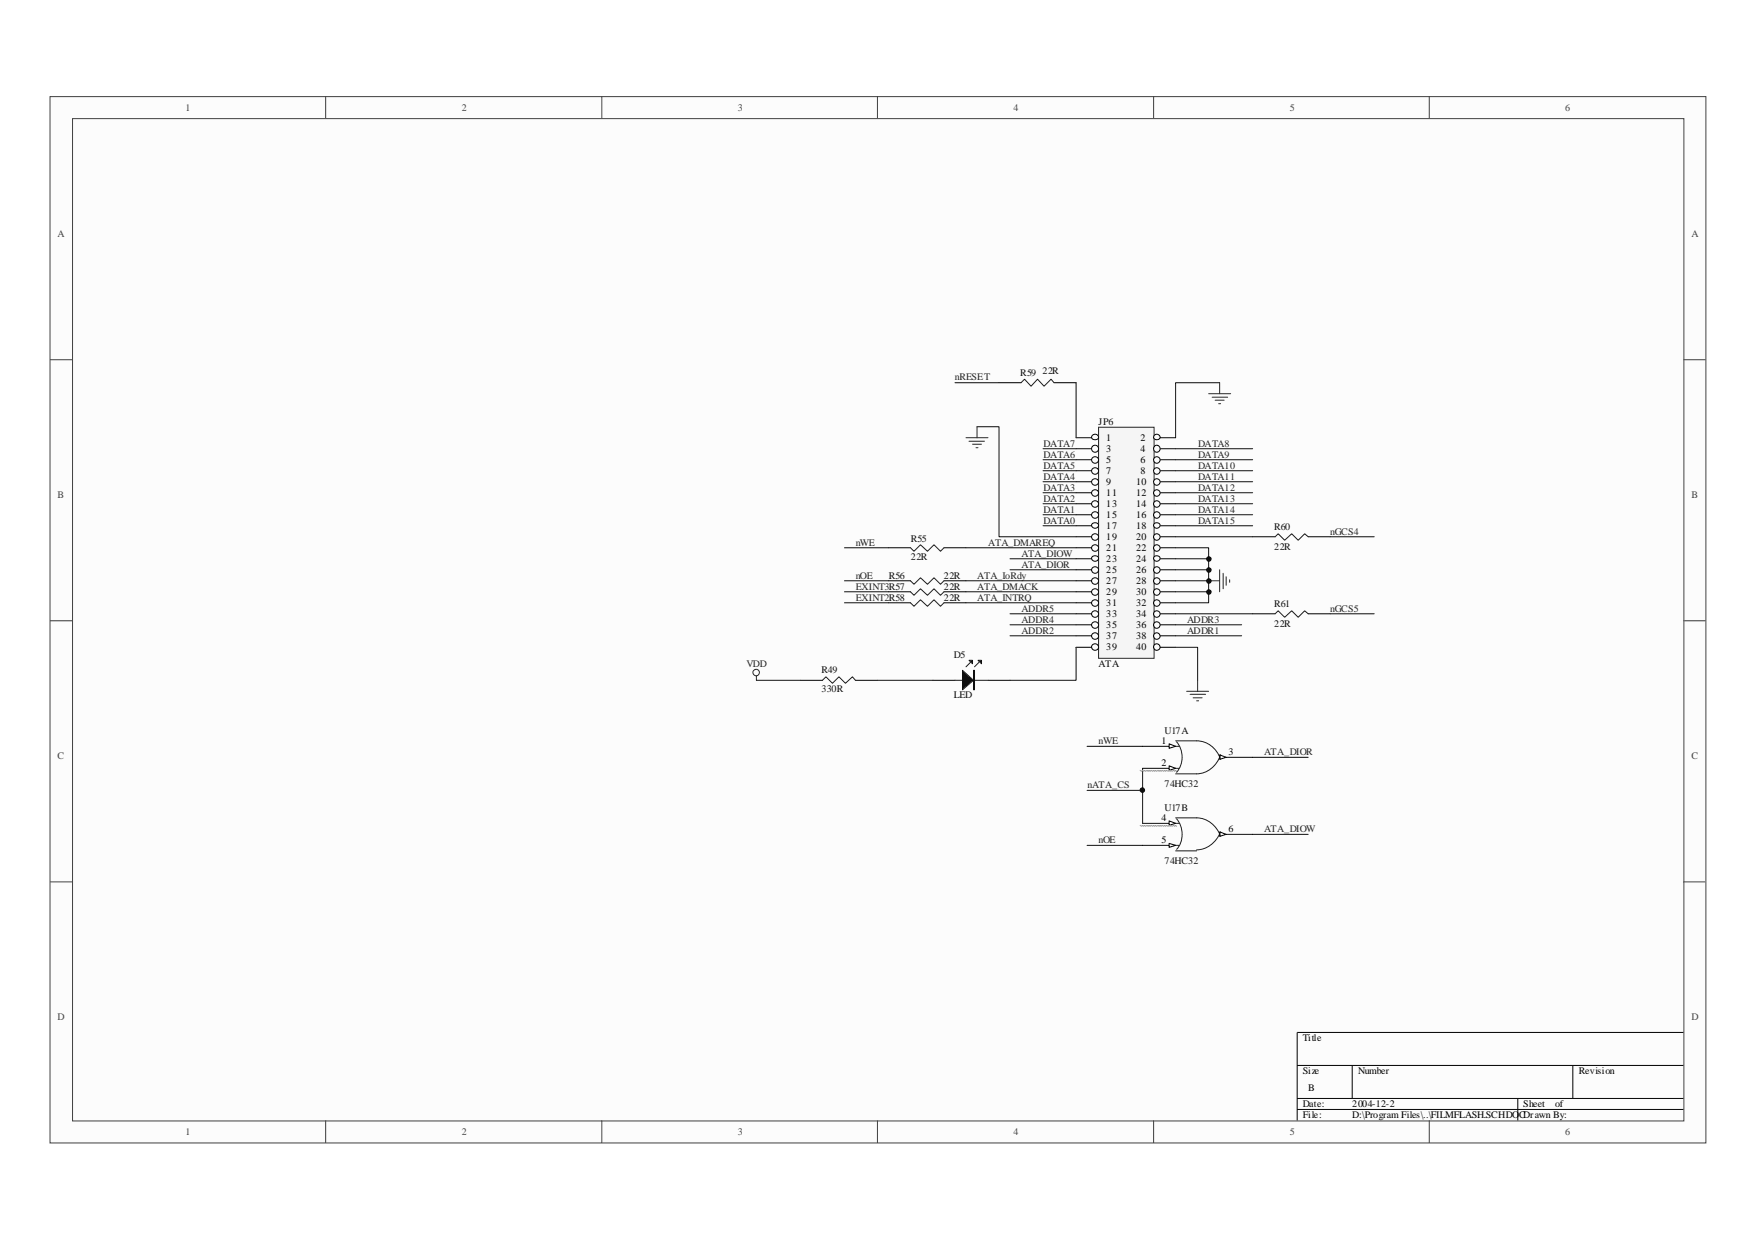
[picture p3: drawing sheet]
<svg xmlns="http://www.w3.org/2000/svg" width="297mm" height="210mm" viewBox="0 0 297 210" stroke-linecap="round" stroke-linejoin="round" font-family="sans-serif">
<path d="M8.6 16.4h280.1v177.1h-280.1z" fill="#fcfcfc"/>
<path d="M8.5 16.4h280.2v177.1h-280.2z" fill="none" stroke="#404040" stroke-width=".17"/>
<path d="M12.4 20.2h272.6v169.6h-272.6z" fill="#fcfcfc"/>
<g fill="none" stroke="#404040" stroke-width=".17">
<path d="M55.1 16.3v3.7M101.9 16.3v3.7M148.5 16.3v3.7M195.2 16.3v3.7M241.9 16.3v3.7M12.3 20.1h272.7v169.7h-272.7zM8.5 60.9h3.7M284.9 60.9h3.7M8.5 105.1h3.7M284.9 105.1h3.7M8.5 149.3h3.7M284.9 149.3h3.7"/>
<path d="M55.1 189.7v3.8M101.9 189.7v3.8M148.5 189.7v3.8M195.2 189.7v3.8M241.9 189.7v3.8"/>
</g>
<path d="M284.9 174.8h-65.4v14.9M219.5 180.4h65.4M219.5 185.9h65.4M219.5 187.8h65.4M228.9 180.4v5.5M256.9 185.9v3.8M266.2 180.4v5.5" fill="none" stroke="#000" stroke-width=".17"/>
<path d="M186 72.4h9.3v39h-9.3z" fill="#f5f5f5"/>
<path d="M185.9 72.3h9.4v39.1h-9.4z" fill="none" stroke="#262626" stroke-width=".17"/>
<path d="M182.1 74.1h3.8" fill="none" stroke="#000" stroke-width=".17"/>
<path d="M184.8 73.8a.57 .57 0 0 1 .8-.3 .57 .57 0 0 1 .2 .7 .57 .57 0 0 1-.7 .2 .57 .57 0 0 1-.3-.6z" fill-rule="evenodd" fill="#fcfcfc" stroke="#000" stroke-width=".17"/>
<path d="M195.2 74.1h3.8" fill="none" stroke="#000" stroke-width=".17"/>
<circle cx="195.8" cy="74" r=".52" fill="#fcfcfc" stroke="#000" stroke-width=".17"/>
<path d="M182.1 76h3.8" fill="none" stroke="#000" stroke-width=".17"/>
<circle cx="185.3" cy="76" r=".6" fill="#fcfcfc" stroke="#000" stroke-width=".17"/>
<path d="M195.2 76h3.8" fill="none" stroke="#000" stroke-width=".17"/>
<circle cx="195.8" cy="76" r=".58" fill="#fcfcfc" stroke="#000" stroke-width=".17"/>
<path d="M182.1 77.8h3.8" fill="none" stroke="#000" stroke-width=".17"/>
<circle cx="185.4" cy="77.9" r=".57" fill="#fcfcfc" stroke="#000" stroke-width=".17"/>
<path d="M195.2 77.8h3.8" fill="none" stroke="#000" stroke-width=".17"/>
<circle cx="195.8" cy="77.9" r=".55" fill="#fcfcfc" stroke="#000" stroke-width=".17"/>
<path d="M182.1 79.7h3.8" fill="none" stroke="#000" stroke-width=".17"/>
<circle cx="185.4" cy="79.7" r=".57" fill="#fcfcfc" stroke="#000" stroke-width=".17"/>
<path d="M195.2 79.7h3.8" fill="none" stroke="#000" stroke-width=".17"/>
<circle cx="195.8" cy="79.7" r=".55" fill="#fcfcfc" stroke="#000" stroke-width=".17"/>
<path d="M182.1 81.5h3.8" fill="none" stroke="#000" stroke-width=".17"/>
<circle cx="185.4" cy="81.6" r=".57" fill="#fcfcfc" stroke="#000" stroke-width=".17"/>
<path d="M195.2 81.5h3.8" fill="none" stroke="#000" stroke-width=".17"/>
<circle cx="195.8" cy="81.6" r=".55" fill="#fcfcfc" stroke="#000" stroke-width=".17"/>
<path d="M182.1 83.4h3.8" fill="none" stroke="#000" stroke-width=".17"/>
<circle cx="185.4" cy="83.4" r=".57" fill="#fcfcfc" stroke="#000" stroke-width=".17"/>
<path d="M195.2 83.4h3.8" fill="none" stroke="#000" stroke-width=".17"/>
<circle cx="195.8" cy="83.5" r=".55" fill="#fcfcfc" stroke="#000" stroke-width=".17"/>
<path d="M182.1 85.3h3.8" fill="none" stroke="#000" stroke-width=".17"/>
<circle cx="185.4" cy="85.3" r=".57" fill="#fcfcfc" stroke="#000" stroke-width=".17"/>
<path d="M195.2 85.3h3.8" fill="none" stroke="#000" stroke-width=".17"/>
<circle cx="195.8" cy="85.3" r=".55" fill="#fcfcfc" stroke="#000" stroke-width=".17"/>
<path d="M182.1 87.1h3.8" fill="none" stroke="#000" stroke-width=".17"/>
<circle cx="185.4" cy="87.2" r=".57" fill="#fcfcfc" stroke="#000" stroke-width=".17"/>
<path d="M195.2 87.1h3.8" fill="none" stroke="#000" stroke-width=".17"/>
<circle cx="195.8" cy="87.2" r=".55" fill="#fcfcfc" stroke="#000" stroke-width=".17"/>
<path d="M182.1 89h3.8" fill="none" stroke="#000" stroke-width=".17"/>
<path d="M184.8 88.7a.57 .57 0 0 1 .7-.2 .57 .57 0 0 1 .3 .7 .57 .57 0 0 1-.7 .2 .57 .57 0 0 1-.3-.7z" fill-rule="evenodd" fill="#fcfcfc" stroke="#000" stroke-width=".17"/>
<path d="M195.2 89h3.8" fill="none" stroke="#000" stroke-width=".17"/>
<circle cx="195.8" cy="88.9" r=".52" fill="#fcfcfc" stroke="#000" stroke-width=".17"/>
<path d="M182.1 90.9h3.8" fill="none" stroke="#000" stroke-width=".17"/>
<circle cx="185.4" cy="90.9" r=".57" fill="#fcfcfc" stroke="#000" stroke-width=".17"/>
<path d="M195.2 90.9h3.8" fill="none" stroke="#000" stroke-width=".17"/>
<circle cx="195.8" cy="90.9" r=".55" fill="#fcfcfc" stroke="#000" stroke-width=".17"/>
<path d="M182.1 92.7h3.8" fill="none" stroke="#000" stroke-width=".17"/>
<circle cx="185.4" cy="92.8" r=".57" fill="#fcfcfc" stroke="#000" stroke-width=".17"/>
<path d="M195.2 92.7h3.8" fill="none" stroke="#000" stroke-width=".17"/>
<circle cx="195.8" cy="92.8" r=".55" fill="#fcfcfc" stroke="#000" stroke-width=".17"/>
<path d="M182.1 94.6h3.8" fill="none" stroke="#000" stroke-width=".17"/>
<path d="M184.8 94.3a.57 .57 0 0 1 .7-.2 .57 .57 0 0 1 .3 .6 .57 .57 0 0 1-.7 .3 .57 .57 0 0 1-.3-.7z" fill-rule="evenodd" fill="#fcfcfc" stroke="#000" stroke-width=".17"/>
<path d="M195.2 94.6h3.8" fill="none" stroke="#000" stroke-width=".17"/>
<circle cx="195.8" cy="94.5" r=".52" fill="#fcfcfc" stroke="#000" stroke-width=".17"/>
<path d="M182.1 96.4h3.8" fill="none" stroke="#000" stroke-width=".17"/>
<circle cx="185.4" cy="96.5" r=".57" fill="#fcfcfc" stroke="#000" stroke-width=".17"/>
<path d="M195.2 96.4h3.8" fill="none" stroke="#000" stroke-width=".17"/>
<circle cx="195.8" cy="96.5" r=".55" fill="#fcfcfc" stroke="#000" stroke-width=".17"/>
<path d="M182.1 98.3h3.8" fill="none" stroke="#000" stroke-width=".17"/>
<circle cx="185.4" cy="98.3" r=".57" fill="#fcfcfc" stroke="#000" stroke-width=".17"/>
<path d="M195.2 98.3h3.8" fill="none" stroke="#000" stroke-width=".17"/>
<circle cx="195.8" cy="98.4" r=".55" fill="#fcfcfc" stroke="#000" stroke-width=".17"/>
<path d="M182.1 100.2h3.8" fill="none" stroke="#000" stroke-width=".17"/>
<circle cx="185.4" cy="100.2" r=".57" fill="#fcfcfc" stroke="#000" stroke-width=".17"/>
<path d="M195.2 100.2h3.8" fill="none" stroke="#000" stroke-width=".17"/>
<circle cx="195.8" cy="100.2" r=".55" fill="#fcfcfc" stroke="#000" stroke-width=".17"/>
<path d="M182.1 102h3.8" fill="none" stroke="#000" stroke-width=".17"/>
<circle cx="185.4" cy="102.1" r=".57" fill="#fcfcfc" stroke="#000" stroke-width=".17"/>
<path d="M195.2 102h3.8" fill="none" stroke="#000" stroke-width=".17"/>
<circle cx="195.8" cy="102.1" r=".55" fill="#fcfcfc" stroke="#000" stroke-width=".17"/>
<path d="M182.1 103.9h3.8" fill="none" stroke="#000" stroke-width=".17"/>
<circle cx="185.4" cy="103.9" r=".57" fill="#fcfcfc" stroke="#000" stroke-width=".17"/>
<path d="M195.2 103.9h3.8" fill="none" stroke="#000" stroke-width=".17"/>
<circle cx="195.8" cy="103.9" r=".55" fill="#fcfcfc" stroke="#000" stroke-width=".17"/>
<path d="M182.1 105.8h3.8" fill="none" stroke="#000" stroke-width=".17"/>
<circle cx="185.4" cy="105.8" r=".57" fill="#fcfcfc" stroke="#000" stroke-width=".17"/>
<path d="M195.2 105.8h3.8" fill="none" stroke="#000" stroke-width=".17"/>
<circle cx="195.8" cy="105.8" r=".55" fill="#fcfcfc" stroke="#000" stroke-width=".17"/>
<path d="M182.1 107.6h3.8" fill="none" stroke="#000" stroke-width=".17"/>
<circle cx="185.4" cy="107.7" r=".57" fill="#fcfcfc" stroke="#000" stroke-width=".17"/>
<path d="M195.2 107.6h3.8" fill="none" stroke="#000" stroke-width=".17"/>
<circle cx="195.8" cy="107.7" r=".55" fill="#fcfcfc" stroke="#000" stroke-width=".17"/>
<path d="M182.1 109.6h3.8" fill="none" stroke="#000" stroke-width=".17"/>
<circle cx="185.4" cy="109.6" r=".57" fill="#fcfcfc" stroke="#000" stroke-width=".17"/>
<path d="M195.2 109.6h3.8" fill="none" stroke="#000" stroke-width=".17"/>
<circle cx="195.8" cy="109.5" r=".55" fill="#fcfcfc" stroke="#000" stroke-width=".17"/>
<g fill="none" stroke="#000" stroke-width=".17">
<path d="M169.1 64.8h3.7M178.4 64.8h3.7M150.4 92.7h3.7M150.4 98.3h3.7M159.8 92.7h3.7M159.8 98.3h3.7M212 90.9h3.8M221.4 90.9h3.7M135.5 115.2h3.7M144.8 115.2h3.7M150.4 100.2h3.7M150.4 102h3.7"/>
<path d="M157.9 115.2h3.7M159.8 100.2h3.7M159.8 102h3.7M167.2 115.2h3.7M212 103.9h3.8M221.4 103.9h3.7M193.4 126.3h5.6"/>
</g>
<path d="M172.8 64.8l.6-.6 1.1 1.2 1.1-1.2 1.1 1.2 1.2-1.2 .5 .6M154.1 92.7l.6 .6 1.1-1.1 1.2 1.1 1.1-1.1 1.1 1.1 .6-.6M154.1 98.3l.6 .6 1.1-1.1 1.2 1.1 1.1-1.1 1.1 1.1 .6-.6M215.8 90.9l.5-.5 1.1 1.1 1.2-1.1 1.1 1.1 1.1-1.1 .6 .5M139.2 115.2l.6-.6 1.1 1.1 1.1-1.1 1.1 1.1 1.2-1.1 .5 .6M154.1 100.2l.6 .6 1.1-1.1 1.2 1.1 1.1-1.1 1.1 1.1 .6-.6M154.1 102l.6 .6 1.1-1.1 1.2 1.1 1.1-1.1 1.1 1.1 .6-.6M161.6 115.2h5.6M164.3 112.1l-.8 .8M165.7 112.1l-.8 .8M215.8 103.9l.5-.5 1.1 1.1 1.2-1.1 1.1 1.1 1.1-1.1 .6 .5" fill="none" stroke="#1c1c1c" stroke-width=".17"/>
<g fill="none" stroke="#0e0e0e" stroke-width=".17">
<path d="M161.6 64.8h7.5M165.4 72.2h3.7v18.7h13M176.5 76h5.6M176.5 77.8h5.6M176.5 79.7h5.6M182.1 64.8v9.3M199 76h13M199 77.8h13M199 79.7h13M206.4 64.8h-7.4v9.3M142.9 92.7h7.5M142.9 98.3h7.5"/>
<path d="M163.5 92.7h18.6M163.5 98.3h18.6M170.9 96.4h11.2M170.9 94.6h11.2M176.5 81.5h5.6M176.5 83.4h5.6M176.5 85.3h5.6M176.5 87.1h5.6M176.5 89h5.6M199 92.7h5.6v9.3h-5.6M199 81.5h13M199 83.4h13"/>
<path d="M199 85.3h13M199 87.1h13M199 89h13M199 98.3h5.6M199 96.4h5.6M199 94.6h5.6M199 90.9h13M225.1 90.9h7.5M128 115.2h7.5M142.9 100.2h7.5M142.9 102h7.5M148.5 115.2h9.4"/>
<path d="M163.5 100.2h18.6M163.5 102h18.6M170.9 103.9h11.2M170.9 105.8h11.2M170.9 107.6h11.2M182.1 109.6v5.6h-11.2M199 109.6h3.7v5.6M199 100.2h5.6M199 103.9h13M199 105.8h11.1M199 107.6h11.1M225.1 103.9h7.5"/>
<path d="M184 126.3h9.4M184 133.8h9.4M193.4 130.1v9.3M212 128.2h9.4M184 143.1h9.4M212 141.2h9.4"/>
</g>
<g fill="none" stroke="#262626" stroke-width=".17">
<path d="M163.5 74.1h3.7M164 74.7h2.6M164.6 75.2h1.5M165.2 75.8h.3M165.4 72.2v1.9M204.6 66.6h3.7M205.1 67.2h2.7M205.7 67.7h1.5M206.2 68.3h.4M206.4 64.8v1.8M204.6 98.3h1.8M206.4 96.4v3.8"/>
<path d="M207 97v2.7M207.5 97.6v1.5M208.1 98.1v.5M128 114.4v.8M200.8 117h3.8M201.4 117.5h2.6M201.9 118.1h1.6M202.5 118.6h.4M202.7 115.2v1.8"/>
<circle cx="128" cy="113.8" r=".54"/>
</g>
<g fill="#1c1c1c" stroke="#1c1c1c" stroke-width=".17">
<path d="M162.9 113.5l1.9 1.7-1.9 1.6z" fill-rule="evenodd"/>
<path d="M164.8 113.5h.1v3.3h-.1z" fill-rule="evenodd"/>
<path d="M165.5 111.8h.6v.6z" fill-rule="evenodd"/>
<path d="M164 111.8h.6v.6z" fill-rule="evenodd"/>
</g>
<path d="M197.9 125.9l1.1 .4-1.1 .4z" fill-rule="evenodd" fill="#fcfcfc" stroke="#000" stroke-width=".17"/>
<path d="M193.4 130.1h5.6" fill="none" stroke="#000" stroke-width=".17"/>
<path d="M197.9 129.6l1.1 .5-1.1 .3z" fill-rule="evenodd" fill="#fcfcfc" stroke="#000" stroke-width=".17"/>
<path d="M193 130.4l.2 .2 .2-.2 .1 .2 .2-.2 .2 .2 .2-.2 .2 .2 .2-.2 .1 .2 .2-.2 .3 .2 .1-.2 .2 .2 .2-.2 .1 .2 .3-.2 .2 .2 .1-.2 .2 .2 .2-.2 .2 .2 .2-.2 .2 .2 .1-.2 .3 .2 .2-.2 .1 .2 .2-.2 .2 .2 .2-.2 .2 .2 .2-.2 .1 .2" fill="none" stroke="#9f9f9f" stroke-width=".17"/>
<path d="M206.4 128.2h5.6" fill="none" stroke="#000" stroke-width=".17"/>
<path d="M206.4 127.8l1.1 .4-1.1 .3z" fill-rule="evenodd" fill="#fcfcfc" stroke="#000" stroke-width=".17"/>
<path d="M199 125.4h3.5a4.4 4.4 0 0 1 4.1 3.1M199 130.1h.6M199 126.3h.6M199.1 125.6a4 4 0 0 1 0 5.1M206.6 127.8a4.5 4.5 0 0 1-4.1 3.2h-3.5" fill="none" stroke="#1c1c1c" stroke-width=".17"/>
<path d="M193.4 139.4h5.6" fill="none" stroke="#000" stroke-width=".17"/>
<path d="M197.9 139l1.1 .4-1.1 .3z" fill-rule="evenodd" fill="#fcfcfc" stroke="#000" stroke-width=".17"/>
<path d="M193 139.7l.2 .2 .2-.2 .1 .2 .2-.2 .2 .2 .2-.2 .2 .2 .2-.2 .1 .2 .2-.2 .3 .2 .1-.2 .2 .2 .2-.2 .1 .2 .3-.2 .2 .2 .1-.2 .2 .2 .2-.2 .2 .2 .2-.2 .2 .2 .1-.2 .3 .2 .2-.2 .1 .2 .2-.2 .2 .2 .2-.2 .2 .2 .2-.2 .1 .2" fill="none" stroke="#9f9f9f" stroke-width=".17"/>
<path d="M193.4 143.1h5.6" fill="none" stroke="#000" stroke-width=".17"/>
<path d="M197.9 142.8l1.1 .3-1.1 .3z" fill-rule="evenodd" fill="#fcfcfc" stroke="#000" stroke-width=".17"/>
<path d="M206.4 141.2h5.6" fill="none" stroke="#000" stroke-width=".17"/>
<path d="M206.4 140.8l1.1 .4-1.1 .4z" fill-rule="evenodd" fill="#fcfcfc" stroke="#000" stroke-width=".17"/>
<path d="M199 138.4h3.5a4.5 4.5 0 0 1 4.1 3.2M199 139.4h.6M199.1 138.6a4 4 0 0 1 0 5.2M199 144h3.5M199 143.1h.6M206.6 140.8a4.6 4.6 0 0 1-4.1 3.1" fill="none" stroke="#1c1c1c" stroke-width=".17"/>
<g fill="#0e0e0e" stroke="#0e0e0e" stroke-width=".17">
<circle cx="193.3" cy="133.7" r=".38"/>
<circle cx="204.6" cy="100.2" r=".39"/>
<circle cx="204.6" cy="98.4" r=".39"/>
<circle cx="204.6" cy="96.5" r=".39"/>
<circle cx="204.6" cy="94.6" r=".39"/>
</g>
<g font-size="1.7" fill="#404040">
<text x="31.4" y="18.7">1</text>
<text x="78.1" y="18.7">2</text>
<text x="124.9" y="18.7">3</text>
<text x="171.5" y="18.7">4</text>
<text x="218.3" y="18.7">5</text>
<text x="264.9" y="18.7">6</text>
<text x="9.7" y="40.1">A</text>
<text x="286.3" y="40.1">A</text>
<text x="9.7" y="84.3">B</text>
<text x="286.3" y="84.3">B</text>
<text x="9.7" y="128.5">C</text>
<text x="286.3" y="128.5">C</text>
<text x="9.7" y="172.7">D</text>
<text x="286.3" y="172.7">D</text>
<text x="31.4" y="192.1">1</text>
<text x="78.1" y="192.1">2</text>
<text x="124.9" y="192.1">3</text>
<text x="171.5" y="192.1">4</text>
<text x="218.3" y="192.1">5</text>
<text x="264.9" y="192.1">6</text>
</g>
<g font-size="1.7" fill="#262626">
<text x="161.6" y="64.4">nRESET</text>
<text x="176.6" y="77.5">DATA6</text>
<text x="176.6" y="75.6">DATA7</text>
<text x="202.8" y="75.6">DATA8</text>
<text x="202.8" y="77.5">DATA9</text>
<text x="176.6" y="83.1">DATA3</text>
<text x="176.6" y="81.2">DATA4</text>
<text x="176.6" y="79.3">DATA5</text>
<text x="202.8" y="79.3">DATA10</text>
<text x="202.8" y="81.2">DATA11</text>
<text x="202.8" y="83.1">DATA12</text>
<text x="176.6" y="88.7">DATA0</text>
<text x="176.6" y="86.8">DATA1</text>
<text x="176.6" y="84.9">DATA2</text>
<text x="202.8" y="84.9">DATA13</text>
<text x="202.8" y="86.8">DATA14</text>
<text x="202.8" y="88.7">DATA15</text>
<text x="144.9" y="92.4">nWE</text>
<text x="167.2" y="92.4">ATA_DMAREQ</text>
<text x="172.9" y="94.2">ATA_DIOW</text>
<text x="225.1" y="90.5">nGCS4</text>
<text x="144.9" y="99.8">EXINT3R57</text>
<text x="144.9" y="101.7">EXINT2R58</text>
<text x="144.9" y="98">nOE</text>
<text x="165.4" y="98">ATA_IoRdy</text>
<text x="165.4" y="99.8">ATA_DMACK</text>
<text x="165.4" y="101.7">ATA_INTRQ</text>
<text x="172.9" y="96.1">ATA_DIOR</text>
<text x="172.9" y="103.6">ADDR5</text>
<text x="172.9" y="105.4">ADDR4</text>
<text x="172.9" y="107.3">ADDR2</text>
<text x="200.9" y="105.4">ADDR3</text>
<text x="200.9" y="107.3">ADDR1</text>
<text x="225.1" y="103.6">nGCS5</text>
<text x="126.3" y="112.9">VDD</text>
<text x="185.9" y="125.9">nWE</text>
<text x="214" y="127.8">ATA_DIOR</text>
<text x="184.1" y="133.4">nATA_CS</text>
<text x="185.9" y="142.7">nOE</text>
<text x="214" y="140.8">ATA_DIOW</text>
</g>
<g font-size="1.7" fill="#0e0e0e">
<text x="172.6" y="63.7">R59</text>
<text x="176.4" y="63.3">22R</text>
<text x="185.9" y="71.9">JP6</text>
<text x="215.6" y="89.8">R60</text>
<text x="154.2" y="91.8">R55</text>
<text x="154.2" y="94.8">22R</text>
<text x="215.6" y="93.1">22R</text>
<text x="150.5" y="98">R56</text>
<text x="159.8" y="98">22R</text>
<text x="159.8" y="99.8">22R</text>
<text x="159.8" y="101.7">22R</text>
<text x="215.6" y="102.8">R61</text>
<text x="215.6" y="106.2">22R</text>
<text x="139" y="114">R49</text>
<text x="161.5" y="111.4">D5</text>
<text x="185.9" y="112.9">ATA</text>
<text x="139" y="117.2">330R</text>
<text x="161.5" y="118.1">LED</text>
<text x="197.1" y="124.2">U17A</text>
<text x="197.1" y="133.2">74HC32</text>
<text x="197.1" y="137.3">U17B</text>
<text x="197.1" y="146.2">74HC32</text>
</g>
<g font-size="1.7">
<text x="187.2" y="74.7">1</text>
<text x="187.2" y="76.6">3</text>
<text x="193" y="74.7">2</text>
<text x="193" y="76.6">4</text>
<text x="187.2" y="78.4">5</text>
<text x="187.2" y="80.3">7</text>
<text x="187.2" y="82.1">9</text>
<text x="192.3" y="82.1">10</text>
<text x="193" y="78.4">6</text>
<text x="193" y="80.3">8</text>
<text x="187.2" y="84">11</text>
<text x="187.2" y="85.9">13</text>
<text x="187.2" y="87.7">15</text>
<text x="187.2" y="89.6">17</text>
<text x="192.3" y="84">12</text>
<text x="192.3" y="85.9">14</text>
<text x="192.3" y="87.7">16</text>
<text x="192.3" y="89.6">18</text>
<text x="187.2" y="91.5">19</text>
<text x="187.2" y="93.3">21</text>
<text x="187.2" y="95.2">23</text>
<text x="192.3" y="91.5">20</text>
<text x="192.3" y="93.3">22</text>
<text x="192.3" y="95.2">24</text>
<text x="187.2" y="97">25</text>
<text x="187.2" y="98.9">27</text>
<text x="187.2" y="100.8">29</text>
<text x="192.3" y="97">26</text>
<text x="192.3" y="98.9">28</text>
<text x="192.3" y="100.8">30</text>
<text x="187.2" y="102.6">31</text>
<text x="187.2" y="104.5">33</text>
<text x="187.2" y="106.4">35</text>
<text x="192.3" y="102.6">32</text>
<text x="192.3" y="104.5">34</text>
<text x="192.3" y="106.4">36</text>
<text x="187.2" y="108.2">37</text>
<text x="187.2" y="110.1">39</text>
<text x="192.3" y="108.2">38</text>
<text x="192.3" y="110.1">40</text>
<text x="196.6" y="125.9">1</text>
<text x="196.6" y="129.6">2</text>
<text x="207.9" y="127.8">3</text>
<text x="196.6" y="139">4</text>
<text x="196.6" y="142.7">5</text>
<text x="207.9" y="140.8">6</text>
<text x="220.5" y="176.3">Title</text>
<text x="220.5" y="181.9">Size</text>
<text x="221.4" y="184.7">B</text>
<text x="229.9" y="181.9">Number</text>
<text x="267.2" y="181.9">Revision</text>
<text x="220.5" y="187.5">Date:</text>
<text x="220.5" y="189.3">File:</text>
<text x="228.9" y="187.5">2004-12-2</text>
<text x="228.9" y="189.3">D:\Program Files\..\FILMFLASH.SCHDO</text>
<text x="257.1" y="189.3">CDrawn By:</text>
<text x="257.8" y="187.5">Sheet</text>
<text x="263.2" y="187.5">of</text>
</g>
</svg>
